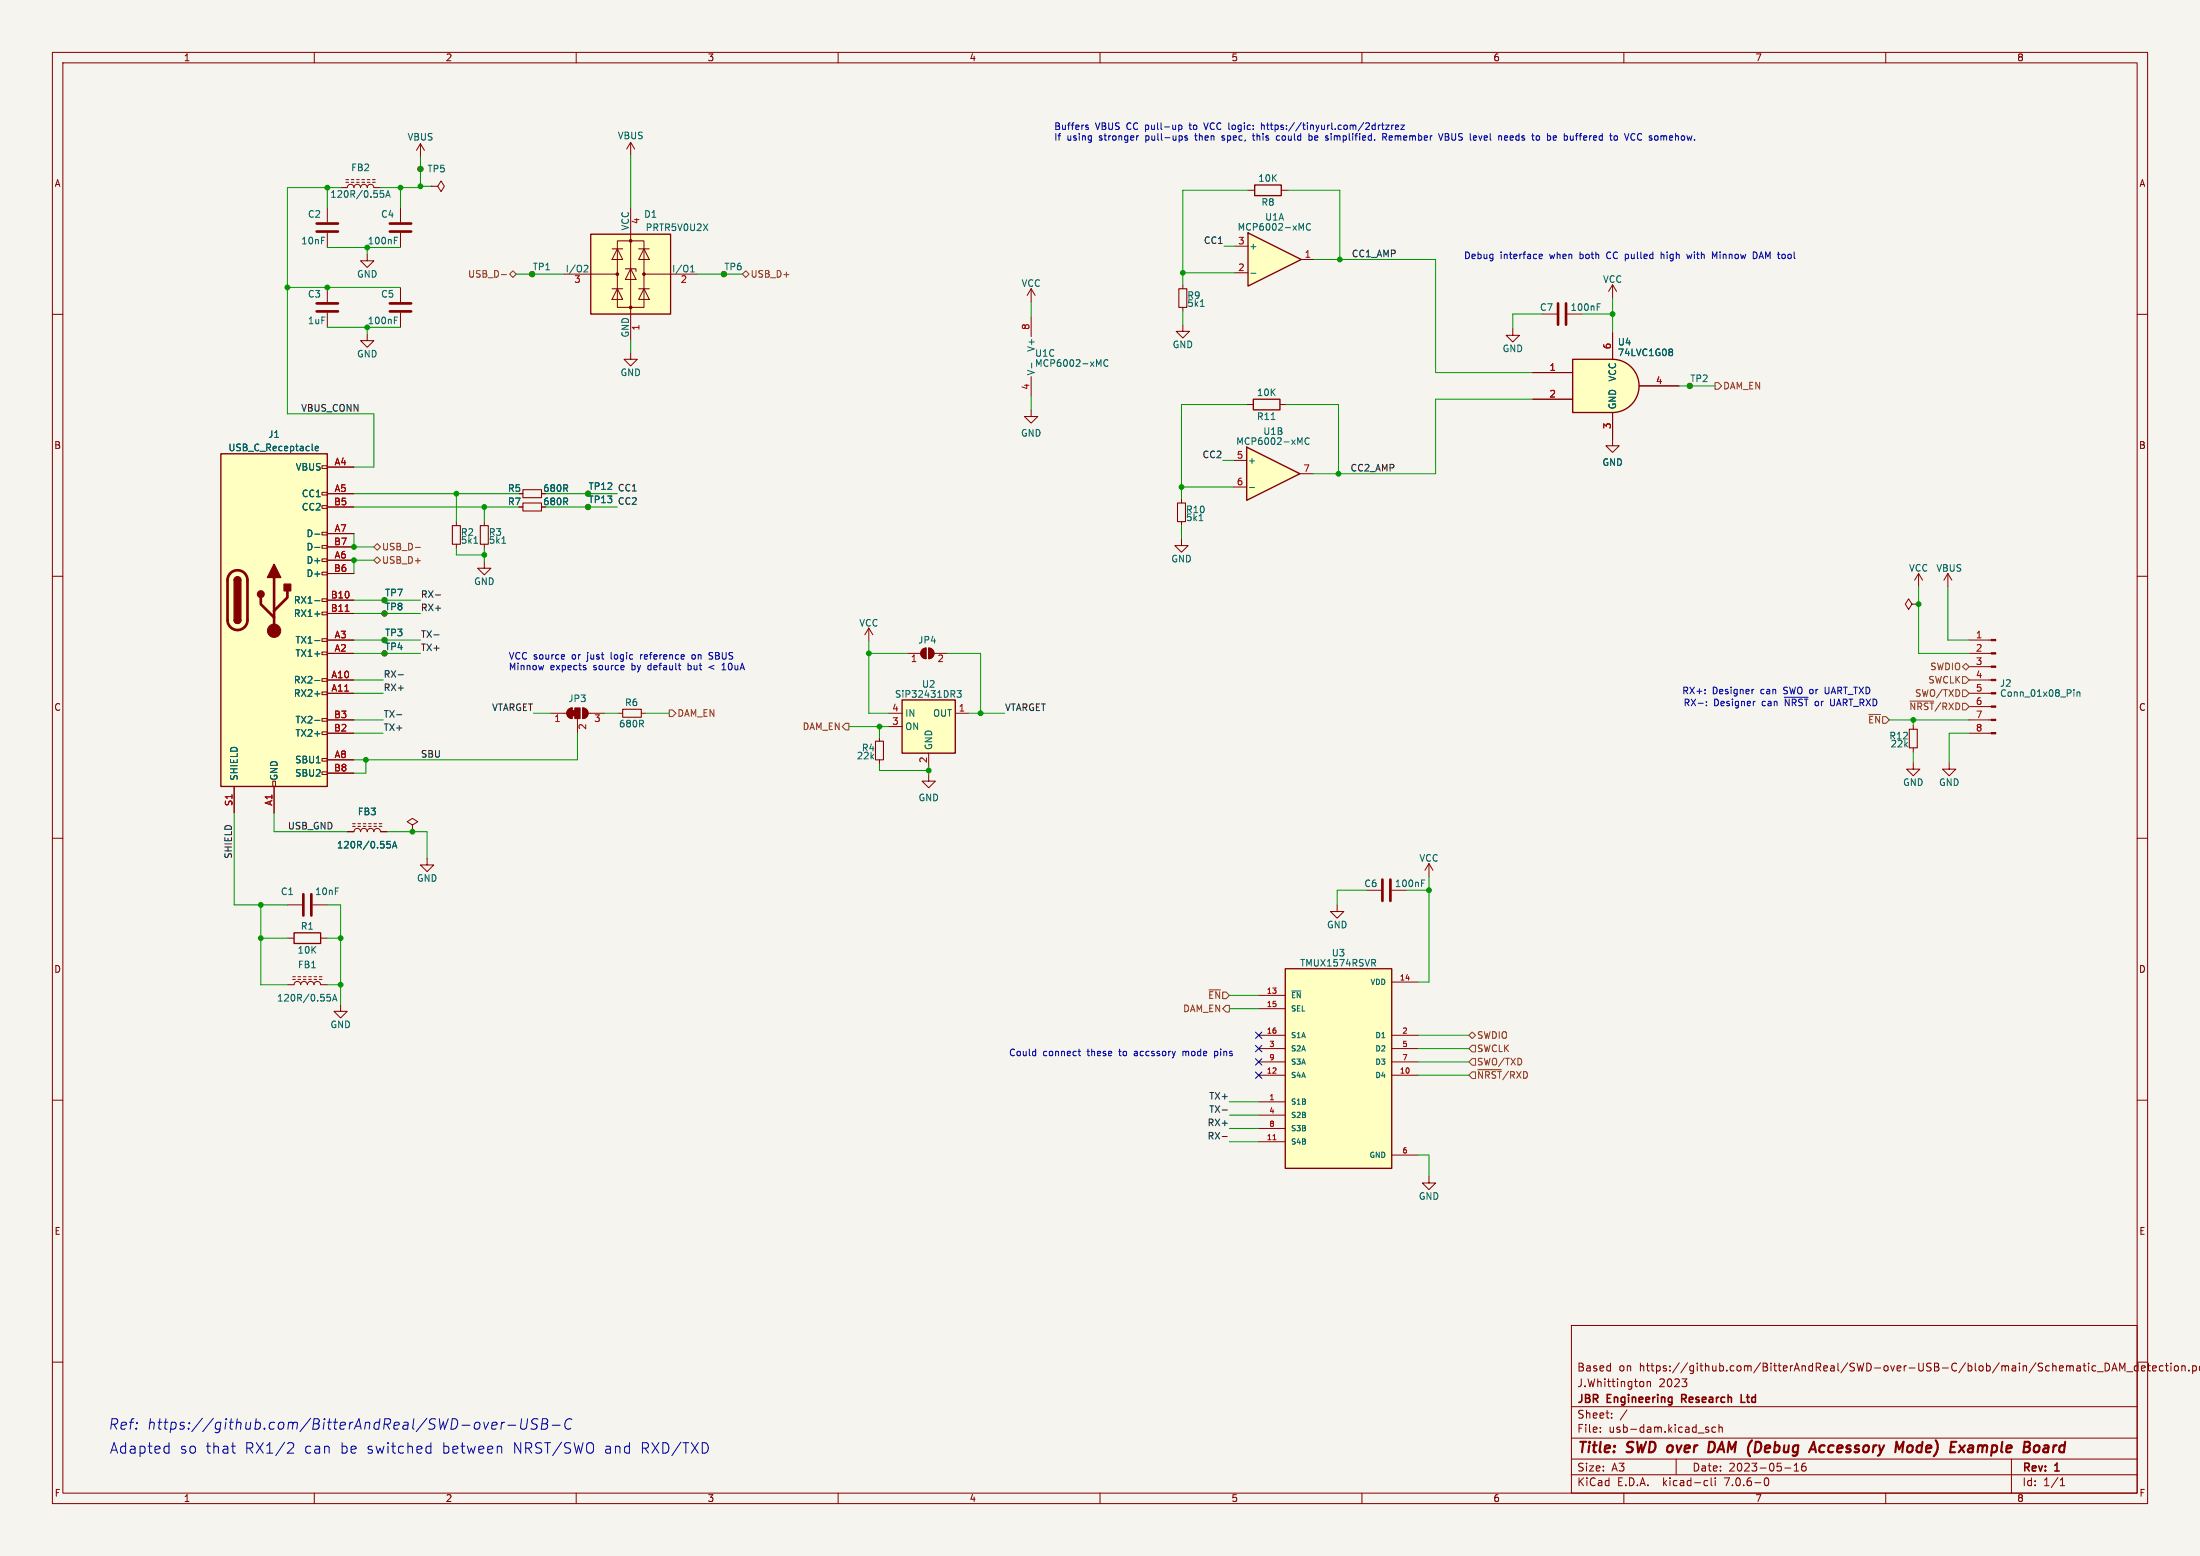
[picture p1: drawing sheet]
<svg xmlns="http://www.w3.org/2000/svg" width="420mm" height="297mm" viewBox="0 0 420 297" stroke-linecap="round" stroke-linejoin="round" font-family="sans-serif">
<path d="M0 0h420v297h-420z" fill="#f5f4ef" stroke="#f5f4ef" stroke-width=".19"/>
<g fill="none" stroke="#840000" stroke-width=".19">
<path d="M10 10h400v277h-400zM12 12h396v273h-396zM60 10v2M110 10v2M160 10v2M210 10v2M260 10v2M310 10v2M360 10v2M10 60h2M408 60h2M225.6 95.3v.7"/>
<path d="M225.6 99.6v.7M10 110h2M225.6 102.9v1.2h1.2l-1.2 1.3-1.3-1.3h1.3M408 110h2M10 160h2M408 160h2M10 210h2M408 210h2M10 260h2M300 253h108v32h-108zM408 260h2M300 278.5h108"/>
<path d="M300 274.5h108M300 268.5h108M305.5 273.2v.2M305.5 272.5v.1M307.7 270.5v.2M307.7 269.8v.1M310.6 269.1l-1.3 1.9M313.7 263.8l.1 .2-.1 .6M314.4 263.8l.3-.1 .3 .1 .1 .9M314.4 263.7v1M320 278.5v3M321.1 263.2h.9l-.5 .6"/>
<path d="M321.9 263.9v.6M325.7 272.8l.5 .2v.2l-.2 .2-.4-.1M325.7 272.5h.5M327.5 272.5l-.4-.1-.3 .3 .1 .6h.6M328.2 272.5l.2-.1 .3 .1 .1 .9M328.2 271.9v1.5M342.5 279.7l.4-.4v1.5M344.2 279.4a1.17 1.17 0 0 0-.1 1.3h.6l.1-.6-.3-.2h-.3l-.3 .2M384 278.5v6.5M399.9 260.7l.2 .1M400.1 261.6l-.2 .1M400.4 261.8h1.1"/>
<path d="M401.9 260.2a.76 .76 0 0 1 .8 .7 .76 .76 0 0 1-.8 .8zM403.2 261.7l.5-1.5 .5 1.5M403.3 261.3h.7M404.7 261.7v-1.5l.5 1.1 .5-1.1v1.5M406 261.8h1.2M408.2 260.8l-.5-.1-.3 .3 .2 .6h.6M408.2 260.2v1.5M408.8 261.2l.7-.2-.1-.2-.4-.1-.2 .2 .1 .7h.5M409.9 260.7h.6M410.2 260.2v1.3l.3 .2M410.9 261.2l.8-.2-.1-.2-.4-.1-.3 .2 .1 .7h.6M412.9 260.8l-.4-.1-.3 .3 .2 .6h.5"/>
<path d="M413.4 260.7h.5M413.6 260.2v1.3l.3 .2M414.4 260.2v.1M414.4 260.7v1M415.2 260.8l.4-.1 .3 .3v.4l-.3 .3-.4-.1-.1-.2zM416.5 260.8l.2-.1 .4 .1 .1 .9M416.5 260.7v1M417.9 261.5v.2M418.6 260.8l.4-.1 .3 .3-.1 .6h-.6M418.6 260.7v1.5M420 261.6h.1M420 260.7l-.1 .3 .1 .6"/>
<path d="M60 285v2M110 285v2M160 285v2M210 285v2M260 285v2M300 281.5h108M310 285v2M325.6 282.6l.4 .1M326 283.5l-.4 .1M326.7 282.1v1.3l.2 .2M327.4 282.1v.1M327.4 282.6v1"/>
<path d="M337 282.2l.2-.1a.8 .8 0 0 1 .5 .7 .8 .8 0 0 1-.5 .8 1 1 0 0 1-.2-1.4zM340.7 280.2h1.2M342.5 280.8h.9M360 285v2M393.3 283.6h.9M393.3 282.5l.4-.4v1.5"/>
</g>
<path d="M327.1 275.3l-.8-.1-.2 2h.5l.5-.3M348.2 275.9a.66 .66 0 0 0-.8 .4v.7l.2 .2h.4M364.1 276.3a.55 .55 0 0 1 .5-.4 .55 .55 0 0 1 .6 .4l-.1 .5a.6 .6 0 0 1-.9 .3M376.5 275.9l-.6 .1M376.5 276.4h-.5a.4 .4 0 0 0-.3 .4 .4 .4 0 0 0 .2 .4l.7-.1M390.3 276h.7v1.2M391.1 276.3l-.7 .1a.4 .4 0 0 0-.4 .4 .4 .4 0 0 0 .3 .4l.7-.1" fill="none" stroke="#840000" stroke-width=".4"/>
<path d="M321 267h.6M321.6 266.2h-.6v1.5M332.4 266.2v1.5h.7" fill="none" stroke="#840000" stroke-width=".3"/>
<path d="M224.8 96h1.5v3.6h-1.5z" fill="none" stroke="#840000" stroke-width=".2"/>
<path d="M228.9 99.4h.7" fill="none" stroke="#006464" stroke-width=".19"/>
<path d="M238.3 44.5l10.1 5-10.1 5.1z" fill="#ffffc2"/>
<path d="M238.3 44.5l10.1 5-10.1 5.1z" fill="none" stroke="#840000" stroke-width=".25"/>
<path d="M235.7 52.1h2.6M235.7 47h2.6M248.4 49.5h2.6" fill="none" stroke="#840000" stroke-width=".19"/>
<path d="M238.8 52.2h.9M248.4 43.6l.4-.9v1.2M250.2 42.8a.6 .6 0 0 0-.9 .4 .6 .6 0 0 0 .6 .7l.3-.1" fill="none" stroke="#006464" stroke-width=".19"/>
<path d="M238 85.3l10.2 5.1-10.2 5.1z" fill="#ffffc2"/>
<path d="M112.8 44.7h15.2v15.2h-15.2zM239.3 76.2h5v2h-5zM42.2 86.6h20.3v63.5h-20.3zM238 85.3l10.2 5.1-10.2 5.1zM44.7 118.4a.64 .64 0 0 0 .6 .6 .64 .64 0 0 0 .7-.6M44.7 110.7a.64 .64 0 0 1 .6-.6 .64 .64 0 0 1 .7 .6M172.2 133.6h10.2v10.2h-10.2zM56.1 178.1h5.1v2h-5.1z" fill="none" stroke="#840000" stroke-width=".25"/>
<g fill="none" stroke="#840000" stroke-width=".19">
<path d="M62.5 39.6v2.8M65 35.8h1.3a.64 .64 0 0 1 .6-.6 .64 .64 0 0 1 .7 .6 .64 .64 0 0 1 .6-.6 .64 .64 0 0 1 .6 .6 .64 .64 0 0 1 .7-.6 .64 .64 0 0 1 .6 .6 .64 .64 0 0 1 .6-.6 .64 .64 0 0 1 .7 .6h1.2M66 34.8h.5M66 34.3h.5M67.1 34.8h.5M67.1 34.3h.5M68.1 34.8h.5M68.1 34.3h.5M69.1 34.8h.5M69.1 34.3h.5M70.1 34.8h.5M70.1 34.3h.5"/>
<path d="M71.1 34.8h.5M71.1 34.3h.5M76.5 39.6v2.8M80.3 32.3h.1M80.3 27.4l-.8 1.3M80.3 27.4v2.6M80.3 27.4l.7 1.3M82.3 35.6h1.3l.6-1.1 .6 1.1-.6 1-.6-1M82.3 35.6h.1M120.4 27.2l-.8 1.2M120.4 27.2v2.5M120.4 39.6v25.4"/>
<path d="M120.4 27.2l.8 1.2M62.5 44.5v2.7M62.5 54.9v2.8M62.5 59.7v2.8M70.1 48.5v1.3h1.3l-1.3 1.3-1.3-1.3h1.3M76.5 44.5v2.7M76.5 54.9v2.8M76.5 59.7v2.8M107.7 52.3h10.2M116.8 55.1h2.1M116.8 47.5h2.1M117.9 46h5v12.7h-5z"/>
<path d="M117.9 55.1l1 2.1h-2.1zM117.9 47.5l1 2h-2.1zM119.4 51.3h2v.5M120.4 51.3l1 2h-2zM121.9 55.1h2.1M121.9 47.5h2.1M122.9 55.1l1.1 2.1h-2.1zM122.9 47.5l1.1 2h-2.1zM122.9 52.3h10.2M196.8 55.1v2.6M196.8 55.1l-.7 1.3M196.8 55.1l.8 1.3"/>
<path d="M225.8 54.4v.7M225.8 58.7v.7M70.1 63.8v1.2h1.3l-1.3 1.3-1.3-1.3h1.3M120.4 67.3v1.3h1.3l-1.3 1.3-1.3-1.3h1.3M196.8 78.2v1.3h1.3l-1.3 1.3-1.2-1.3h1.2M196.8 60.5v3.8M196.8 71.9v3.8M225.8 62v1.2h1.3l-1.3 1.3-1.3-1.3h1.3M238 77.2h1.3M244.3 77.2h1.3M61.5 96.5h1v.5h-1zM61.5 94h1v.5h-1z"/>
<path d="M61.5 88.9h1v.5h-1zM62.5 89.2h5.1M62.5 94.2h5.1M62.5 96.8h5.1M87.1 99.6v.7M92.5 99.6v.7M99.1 94.2h.7M99.1 96.8h.7M235.5 87.9h2.5M235.5 93h2.5M248.2 90.4h2.5M61.5 116.8h1v.5h-1z"/>
<path d="M61.5 114.3h1v.5h-1zM61.5 109.2h1v.5h-1zM61.5 106.7h1v.5h-1zM61.5 104.1h1v.5h-1zM61.5 101.6h1v.5h-1zM62.5 106.9h5.1M62.5 101.9h5.1M62.5 114.6h5.1M62.5 117.1h5.1M62.5 109.5h5.1M62.5 104.4h5.1M87.1 103.9v.7"/>
<path d="M92.5 107.2v1.3h1.2l-1.2 1.2-1.3-1.2h1.3M92.5 103.9v.7M165.9 119.9l-.8 1.3M165.9 119.9v2.5M165.9 119.9l.7 1.3M365 115.3l-.6-1-.7 1 .7 1 .6-1h1.3M366.3 115.3h.1M366.3 109.5l-.8 1.2M366.3 109.5v2.5M366.3 109.5l.7 1.2M371.9 109.5l-.8 1.2M371.9 109.5v2.5"/>
<path d="M371.9 109.5l.7 1.2M61.5 139.7h1v.5h-1zM61.5 137.2h1v.5h-1zM61.5 132.1h1v.5h-1zM61.5 129.5h1v.5h-1zM61.5 124.5h1v.5h-1zM61.5 121.9h1v.5h-1zM62.5 140h5.1M62.5 137.4h5.1M62.5 132.3h5.1M62.5 129.8h5.1M62.5 124.7h5.1"/>
<path d="M62.5 122.2h5.1M105.2 136.1h3M108.5 135.4l.7-.3v2.1a1.02 1.02 0 0 1-.9-.7 1.02 1.02 0 0 1 .2-1.1zM110.2 137.2v2.8M111.3 135.1a1.02 1.02 0 0 1 1 1 1.02 1.02 0 0 1-1 1.1zM112.3 136.1h3M118.1 136.1h.8M122.4 136.1h.8M169.7 136.1h2.5M169.7 138.7h2.5M173.2 124.7h2.6M176.1 124l.7-.3v2a1.02 1.02 0 0 1-1-.6 1.02 1.02 0 0 1 .3-1.1z"/>
<path d="M177.3 123.7a1.02 1.02 0 0 1 1 1 1.02 1.02 0 0 1-1 1zM178.3 124.7h2.5M182.4 136.1h2.5M365.3 138.4v.8M375.9 140h4.2M375.9 137.4h4.2M375.9 134.9h4.2M375.9 132.3h4.2M375.9 129.8h4.2M375.9 127.3h4.2M375.9 124.7h4.2M375.9 122.2h4.2"/>
<path d="M44.7 150.1v5.1M52.1 149.1h.5v1h-.5zM52.3 150.1v5.1M61.5 147.3h1v.5h-1zM61.5 144.8h1v.5h-1zM62.5 145h5.1M62.5 147.6h5.1M66.3 158.8h1.3a.64 .64 0 0 1 .6-.7 .64 .64 0 0 1 .6 .7 .64 .64 0 0 1 .7-.7 .64 .64 0 0 1 .6 .7 .64 .64 0 0 1 .6-.7 .64 .64 0 0 1 .7 .7 .64 .64 0 0 1 .6-.7 .64 .64 0 0 1 .6 .7h1.3M67.3 157.7h.5M67.3 157.2h.5M68.3 157.7h.5M68.3 157.2h.5"/>
<path d="M69.3 157.7h.5M69.3 157.2h.5M70.4 157.7h.5M70.4 157.2h.5M71.4 157.7h.5M71.4 157.2h.5M72.4 157.7h.5M72.4 157.2h.5M78.7 157.5l1.1-.7-1.1-.6-1 .6 1 .7v1.3M78.7 158.8h.1M177.3 147.8v1.3h1.3l-1.3 1.3-1.3-1.3h1.3M177.3 143.8v2.5"/>
<path d="M365.3 145.5v1.3h1.2l-1.2 1.3-1.3-1.3h1.3M365.3 142.7v.8M372.1 145.5v1.3h1.3l-1.3 1.3-1.3-1.3h1.3M54.9 179.1h1.2M61.2 179.1h1.3M81.5 163.8v1.3h1.3l-1.3 1.3-1.2-1.3h1.2M255.3 172.7v1.3h1.2l-1.2 1.3-1.3-1.3h1.3M260.9 169.9h2.8M265.7 169.9h2.8M272.8 164.8l-.8 1.3M272.8 164.8v2.6M272.8 164.8l.8 1.3"/>
<path d="M54.9 188h1.2a.64 .64 0 0 1 .7-.7 .64 .64 0 0 1 .6 .7 .64 .64 0 0 1 .6-.7 .64 .64 0 0 1 .7 .7 .64 .64 0 0 1 .6-.7 .64 .64 0 0 1 .6 .7 .64 .64 0 0 1 .7-.7 .64 .64 0 0 1 .6 .7h1.3M55.9 186.9h.5M55.9 186.4h.5M56.9 186.9h.5M56.9 186.4h.5M57.9 186.9h.5M57.9 186.4h.5M58.9 186.9h.5M58.9 186.4h.5M59.9 186.9h.6M59.9 186.4h.6M61 186.9h.5"/>
<path d="M61 186.4h.5"/>
<circle cx="80.3" cy="32.3" r=".51"/>
<circle cx="101.6" cy="52.3" r=".51"/>
<circle cx="138.2" cy="52.3" r=".51"/>
<circle cx="112.3" cy="96.8" r=".51"/>
<circle cx="112.3" cy="94.2" r=".51"/>
<circle cx="73.4" cy="117.1" r=".51"/>
<circle cx="73.4" cy="124.7" r=".51"/>
<circle cx="73.4" cy="122.2" r=".51"/>
</g>
<g fill="none" stroke="#006464" stroke-width=".19">
<path d="M72.6 36.4h.6M72.7 36.9h.3l.3 .2-.1 .4-.5 .2M73.6 37.7l.5-1.3 .4 1.3M73.8 37.3h.6M75.3 45.9h.4M75.3 45.3h.6M111.7 50.6l.4 .1 .1 .3-.8 .9h.8M131.8 51.9h.8M131.8 51l.4-.4v1.3M229.2 58.5h.7M75.3 61.1h.4M75.3 60.5h.6"/>
<path d="M196.9 69.3v1M209.8 69.6l.4-.9v1.2M211.5 68.8a.6 .6 0 0 0-.8 .4 .6 .6 0 0 0 .6 .7l.2-.1M60.2 85.6l.6-.1-.1-.3h-.3l-.2 .2v.6h.5M238.5 93.1h1M242.7 80.1h.7M248.2 84.5l.4-.9v1.2M249.9 83.7a.6 .6 0 0 0-.8 .4 .6 .6 0 0 0 .6 .7l.2-.1M60.1 101.9h1M60.1 114.6h1M60.1 117.2h1M60.1 104.5h1"/>
<path d="M90.5 103.7h.7M95.8 103.7h.7M60.1 129.9h1M60.1 132.4h1M60.1 122.3h1M60.1 137.5h1M182.7 131.8h.8l-.4 .5 .3 .1v.6l-.2 .1-.5-.1M395.9 131.7v.1M395.9 132.1v.8M396.5 132.1v.8M396.5 132.2l.2-.1h.3l.1 .8M73.9 160.6h.6"/>
<path d="M74 161.1h.3l.2 .2-.1 .5-.4 .1M74.9 161.9l.4-1.3 .5 1.3M75 161.5h.6M271.4 168.6h.4M271.4 168h.6M62.5 189.8h.6M62.6 190.3h.3l.2 .2-.1 .5-.4 .1M63.5 191.1l.4-1.3 .4 1.3M63.6 190.7h.6"/>
</g>
<g fill="none" stroke="#840000" stroke-width=".51">
<path d="M60.5 44.2h4M60.5 42.7h4M60.5 59.4h4M60.5 57.9h4M74.4 44.2h4.1M74.4 42.7h4.1M74.4 59.4h4.1M74.4 57.9h4.1M44 109.4a1.9 1.9 0 0 1 2.1-.4 1.9 1.9 0 0 1 1.1 1.7v7.7a1.91 1.91 0 0 1-1.9 1.9 1.91 1.91 0 0 1-1.9-1.9v-7.8l.2-.7zM49.8 114v1.3l2.5 2.6M52.3 110.2v10.2M54.9 112.8v1.2l-2.6 2.6"/>
<path d="M263.9 167.9v4.1M265.4 167.9v4.1"/>
</g>
<path d="M225 55.1h1.6v3.6h-1.6zM99.8 96h3.6v1.5h-3.6zM99.8 93.5h3.6v1.5h-3.6zM86.4 100.3h1.5v3.6h-1.5zM91.7 100.3h1.5v3.6h-1.5zM118.9 135.4h3.5v1.5h-3.5zM364.5 139.2h1.5v3.5h-1.5z" fill="none" stroke="#840000" stroke-width=".2"/>
<g fill="#840000" stroke="#840000" stroke-width=".19">
<path d="M380.1 139.8h.9v.3h-.9z"/>
<path d="M380.1 137.3h.9v.2h-.9z"/>
<path d="M380.1 134.7h.9v.3h-.9z"/>
<path d="M380.1 132.2h.9v.3h-.9z"/>
<path d="M380.1 129.7h.9v.2h-.9z"/>
<path d="M380.1 127.1h.9v.3h-.9z"/>
<path d="M380.1 124.6h.9v.2h-.9z"/>
<path d="M380.1 122h.9v.3h-.9z"/>
<path d="M109.2 135.6h.5v1.1h-.5z"/>
<path d="M108.5 135.4l.7-.3v2.1a1.02 1.02 0 0 1-.9-.7 1.02 1.02 0 0 1 .2-1.1z"/>
<path d="M109.7 135.1h1v2.1h-1z"/>
<path d="M111.3 135.1a1.02 1.02 0 0 1 1 1 1.02 1.02 0 0 1-1 1.1z"/>
<path d="M176.1 124l.7-.3v2a1.02 1.02 0 0 1-1-.6 1.02 1.02 0 0 1 .3-1.1z"/>
<path d="M177.3 123.7a1.02 1.02 0 0 1 1 1 1.02 1.02 0 0 1-1 1z"/>
<circle cx="52.3" cy="120.4" r="1.27"/>
<circle cx="122.9" cy="52.3" r=".25"/>
<circle cx="120.4" cy="58.7" r=".25"/>
<circle cx="120.4" cy="46" r=".25"/>
<circle cx="117.9" cy="52.3" r=".25"/>
</g>
<g fill="#ffffc2" stroke="#ffffc2" stroke-width=".19">
<path d="M42.2 86.6h20.3v63.5h-20.3z"/>
<path d="M112.8 44.7h15.2v15.2h-15.2z"/>
<path d="M172.2 133.6h10.2v10.2h-10.2z"/>
<path d="M307.8 68.6a5.1 5.1 0 0 1 5.1 5.1 5.1 5.1 0 0 1-5.1 5z"/>
</g>
<g fill="#840000" stroke="#840000" stroke-width=".25">
<path d="M44.7 118.4h1.3a.64 .64 0 0 1-.7 .6 .64 .64 0 0 1-.6-.6z"/>
<path d="M44.7 110.7h1.3v7.7h-1.3z"/>
<path d="M44.9 110.3a.64 .64 0 0 1 .7-.1 .64 .64 0 0 1 .4 .5h-1.3z"/>
<path d="M52.3 107.7l1.3 2.5h-2.5z"/>
<path d="M54.2 111.5h1.3v1.3h-1.3z"/>
<circle cx="49.8" cy="113.4" r=".63"/>
</g>
<path d="M65.9 116.7h.7" fill="none" stroke="#a90000" stroke-width=".19"/>
<path d="M300.2 68.6h7.6v10.1h-7.6z" fill="#ffffc2"/>
<path d="M239.5 35.3h5.1v2h-5.1zM300.2 68.6h7.6a5.1 5.1 0 0 1 5.1 5.1 5.1 5.1 0 0 1-5.1 5h-7.6zM245.4 184.9h20.3v38.1h-20.3z" fill="none" stroke="#840000" stroke-width=".25"/>
<g fill="none" stroke="#840000" stroke-width=".19">
<path d="M238.3 36.3h1.2M244.6 36.3h1.3M294.4 59.9h2.8M299.2 59.9h2.8M307.8 54.4v2.5M307.8 54.4l-.7 1.2M307.8 54.4l.8 1.2M288.8 62.7v1.3h1.3l-1.3 1.3-1.3-1.3h1.3M292.6 71.1h7.6M292.6 76.2h7.6M307.8 78.7v6.4h1.3l-1.3 1.3-1.2-1.3h1.2M307.8 63.5v5.1"/>
<path d="M312.9 73.7h7.6M62.5 89.2h5.1M62.5 94.2h5.1M62.5 96.8h5.1M99.1 94.2h.7M99.1 96.8h.7M62.5 106.9h5.1M62.5 101.9h5.1M62.5 114.6h5.1M62.5 117.1h5.1M62.5 109.5h5.1M62.5 104.4h5.1"/>
<path d="M62.5 129.8h5.1M62.5 132.3h5.1M62.5 124.7h5.1M62.5 122.2h5.1M62.5 140h5.1M62.5 137.4h5.1M44.7 150.1v5.1M52.3 150.1v5.1M62.5 145h5.1M62.5 147.6h5.1M66.3 158.8h1.3M72.6 158.8h1.3"/>
<path d="M167.9 140.7v.8M167.9 145v.8M54.9 172.7h2.8M59.7 172.7h2.8M65 191.8v1.2h1.3l-1.3 1.3-1.2-1.3h1.2M240.3 190h5.1M240.3 192.5h5.1M240.3 197.6h5.1M265.7 187.5h5.1M265.7 197.6h5.1M240.3 210.3h5.1M240.3 205.2h5.1"/>
<path d="M240.3 217.9h5.1M240.3 200.2h5.1M240.3 212.9h5.1M240.3 202.7h5.1M240.3 215.4h5.1M265.7 205.2h5.1M265.7 200.2h5.1M265.7 202.7h5.1M265.7 220.5h5.1M272.8 224.5v1.3h1.3l-1.3 1.3-1.3-1.3h1.3"/>
<circle cx="322.6" cy="73.7" r=".51"/>
<circle cx="73.4" cy="114.6" r=".51"/>
</g>
<g fill="none" stroke="#006464" stroke-width=".19">
<path d="M304.9 58.6h.4M304.9 58h.6M318.8 66.6h.3l.2 .3-.2 .3M318.8 67.2h.3M319.1 67.2l.2 .2v.2l-.2 .3h-.3M60.2 85.6l.6-.1-.1-.3h-.3l-.2 .2v.6h.5M60.1 101.9h1M60.1 114.6h1M60.1 117.2h1M60.1 104.5h1M60.1 129.9h1M60.1 132.4h1"/>
<path d="M60.1 122.3h1M60.1 137.5h1M73.9 160.6h.6M74 161.1h.3l.2 .2-.1 .5-.4 .1M74.9 161.9l.4-1.3 .5 1.3M75 161.5h.6M246.6 189.2h1.8M262.2 183.8l.4 .6M262.5 183.2l.1 .2-.1 .3"/>
</g>
<path d="M297.4 57.9v4.1M299 57.9v4.1M57.9 170.7v4.1M59.4 170.7v4.1" fill="none" stroke="#840000" stroke-width=".51"/>
<path d="M245.4 184.9h20.3v38.1h-20.3z" fill="#ffffc2" stroke="#ffffc2" stroke-width=".19"/>
<path d="M65.9 116.7h.7M243 217.5h.6" fill="none" stroke="#a90000" stroke-width=".19"/>
<path d="M167.1 141.5h1.6v3.5h-1.6z" fill="none" stroke="#840000" stroke-width=".2"/>
<g fill="none" stroke="#725600" stroke-width=".19">
<path d="M95.7 52.4h1M97.9 51.7l.7 .6-.7 .7-.6-.7zM141.7 52.3l.7-.6 .6 .6-.6 .7zM327.4 73h.6l.7 .7-.7 .6h-.6zM71.4 106.9l.6-.6 .6 .6-.6 .7zM71.4 104.4l.6-.6 .6 .6-.6 .6zM79.3 104.5h1M127.8 135.5h.6l.6 .6-.6 .7h-.6zM161.4 138h.7v1.3h-.7l-.6-.6zM356.8 136.4h2.2M364.6 133.8h4.6M374.6 129.2h.7l.6 .6-.6 .6h-.7z"/>
<path d="M374.6 131.7h.7l.6 .6-.6 .7h-.7zM374.6 127.3l.7-.7 .6 .7-.6 .6zM230.8 188.9h2.2M234.1 191.9h.6v1.3h-.6l-.7-.7zM280.4 197.6l.7-.6 .6 .6-.6 .6zM281.1 199.5h.6v1.3h-.6l-.7-.6zM281.1 204.6h.6v1.3h-.6l-.7-.7zM281.1 202.1h.6v1.2h-.6l-.7-.6zM282.1 204.2h4.5"/>
</g>
<path d="M83.1 113.6h1M75.7 136.4h1M76 128.8h1M82.8 121.2h1M233.3 216.9h1M233.3 211.9h1" fill="none" stroke="#0f0f0f" stroke-width=".19"/>
<g fill="none" stroke="#0000c2" stroke-width=".19">
<path d="M207.3 24.2l.4 .2 .1 .1-.2 .2h-.3M207.3 23.9h.4M217.4 25.9l-.4 .3M225 23.9h.4l.2 .2-.1 .6h-.5M225 23.9v1.2M226.7 26l-.3-.1-.2 .2v.2l.5 .1v.3h-.5M229.8 23.4l.4 1.3M233.3 26.7l.1 .1M233.4 25.9l-.1 .2 .1 .2M239.1 25.9h.4M239.2 25.5v1.1l.3 .2M240.8 24l.4-.1 .2 .2"/>
<path d="M240.8 23.4v1.3M244.3 26l-.4-.1-.2 .3 .1 .5h.5M249.9 26l.4-.1 .2 .3-.1 .5h-.5M249.9 25.5v1.3M263.5 23.9l-.4 .2M263.7 23.9h.5M263.9 23.4v1.1l.3 .2M264 26.2l.6-.1 .1-.2-.1-.3-.6-.1v1.3M264.3 26.2l.4 .6M264.5 23.9h.7l-.7 .8h.7M265.7 23.9v.8M266 23.9l-.3 .2"/>
<path d="M266.4 24.3l.6-.1-.1-.3h-.3l-.2 .2 .1 .6h.4M267.4 23.9h.7l-.7 .8h.7M274.6 25.5l.4 1.3 .5-1.3M275.9 26.1h.4M276.3 25.5h-.4v1.3h.5M287.2 26.3l.6-.1-.1-.2-.3-.1-.2 .2 .1 .6h.4M293.7 25.9l.2 .3v.3l-.2 .3M297.1 26v.2l-.6 .1M300.8 25.9h.4M301 25.6l-.1 1.2M308.4 25.9l.3 .1 .1 .2-.1 .4-.3 .2M313 25.5a.68 .68 0 0 0-.4 .6 .68 .68 0 0 0 .4 .7"/>
<path d="M293.8 48.9l.6-.1v-.2l-.4-.1-.2 .2 .1 .6h.5M317.1 48.1v1.3M317.5 48.5l-.4 .1M322 48.5l.3 .9 .2-.6 .2 .6M327.8 48.1l-.5 .9-.4-.9v1.3M334.7 48.1a.64 .64 0 0 1 .7 .6 .64 .64 0 0 1-.7 .7M103.8 127l-.3 .9M107.6 125l.2 .3-.6 .1M107.7 125.8h-.1M111.5 127.4l.3 .1 .1 .2-.4 .2M111.5 127l.3 .1M122.3 125v.8"/>
<path d="M122.5 125l-.2 .2M131.4 126.6v1.3M131.4 127.8l.1 .1M131.5 127l-.1 .1M132.5 125h-.3l-.1 .2v.5l.4 .1M135.3 125.8h.7M135.4 125l.6 .3M136.1 124.6l-.5-.1-.2 .2M136.3 127l-1 .4 1 .3M137.8 127.9h.8M137.8 126.9l.4-.3v1.3M325.5 132.3v.1"/>
<path d="M325.5 131.6v.2M325.8 134.6v.1M325.8 133.9v.1M334.8 131.6l-.3 .1M335.1 133.9l-.3 .1M340.6 133.1h4.6M348.4 131.2v1l.3 .2M349.5 133.4v1.1l.2 .2M197.6 200.7h.1M197.7 200.2v1.3M197.7 201.5h-.1M205.8 200.7h.5"/>
<path d="M206 200.2v1.1l.3 .2M225.8 200.7v.8M226 200.7l-.2 .1M231.9 201.5h.3M231.9 200.7v1.2M232.2 200.7h-.3M31.7 276l.6 .1M32.3 275.4v2M32.3 277.3l-.6 .1M44.2 276h.7M44.7 277.4h.2M55.2 275.4l.7 .1a.54 .54 0 0 1 .1 .7l-1.2 1.2h1.3"/>
<path d="M81.7 276l.6 .1M82.3 277.3l-.6 .1M82.3 275.4v2M92.4 271.5l.3 1.3 .6-1.3M93.9 272.1l1-.2-.1-.3h-.7l-.3 .9 .3 .3 .6-.1M95.8 271.5l-.2 1.3M96.4 271.5l-.4 .1-.3 .2M96.9 272h1.6M99.6 270.8l-.2 1.6 .1 .3a.66 .66 0 0 0 1-.3l.2-1.6M102.7 270.9a.85 .85 0 0 0-1 .1 .45 .45 0 0 0 .1 .8l.6 .1a.51 .51 0 0 1 .1 .6 .51 .51 0 0 1-.4 .3l-.8-.1M103.5 271.8h.6M103.6 270.8l.8 .1a.51 .51 0 0 1 .1 .5 .51 .51 0 0 1-.4 .4h.3a.58 .58 0 0 1-.3 1h-.8z"/>
<path d="M105.4 272h1.5M109.2 271a.88 .88 0 0 0-1 0 .88 .88 0 0 0-.4 .9 .69 .69 0 0 0 .3 .8 .69 .69 0 0 0 .9-.1"/>
</g>
<g fill="none" stroke="#009600" stroke-width=".19">
<path d="M62.5 35.8v3.8M65 35.8h-10.1v43.2h16.5v10.2h-3.8M76.5 35.8v3.8M80.3 30v5.8h-7.7M80.3 35.6h2M120.4 29.7v9.9M238.3 36.3h-12.5v18.1M245.9 36.3h9.9v13.2M54.9 54.9h21.6M62.5 47.2h14M70.1 47.2v1.3M98.6 52.3h9.1"/>
<path d="M133.1 52.3h8.6M196.8 57.7v2.8M225.8 52.1h9.9M225.8 59.4v2.6M233.7 47h2M251 49.5h23.1v21.6h18.5M294.4 59.9h-5.6v2.8M302 59.9h5.8M307.8 56.9v6.6M62.5 62.5h14M70.1 62.5v1.3M120.4 65v2.3"/>
<path d="M196.8 75.7v2.5M238 77.2h-12.4v18.1M245.6 77.2h9.9v13.2M292.6 76.2h-18.5v14.2h-23.4M320.5 73.7h6.9M67.6 96.8h31.5M67.6 94.2h31.5M87.1 94.2v5.4M92.5 96.8v2.8M104.1 96.8h13.8M104.1 94.2h13.8M225.6 93h9.9"/>
<path d="M233.4 87.9h2.1M67.6 117.1h12.7M67.6 114.6h12.7M67.6 101.9v2.5h3.8M71.4 106.9h-3.8v2.6M87.1 104.6v1.3h5.4M92.5 104.6v2.6M225.6 100.3v2.6M366.3 112v12.7h9.6M371.9 112v10.2h4M67.6 122.2h12.7M67.6 124.7h12.7"/>
<path d="M67.6 140h5.6M67.6 132.3h5.6M67.6 137.4h5.6M67.6 129.8h5.6M101.9 136.1h3.3M110.2 140v5h-42.6M115.3 136.1h2.8M123.2 136.1h4.6M162.1 138.7h7.6M165.9 122.4v13.7h3.8M165.9 124.7h7.3M167.9 138.7v2"/>
<path d="M180.8 124.7h6.4v11.4M184.9 136.1h6.9M360.7 137.4h15.2M365.3 137.4v1M375.9 140h-3.8v5.5M44.7 155.2v17.5h10.2M52.3 155.2v3.6h14M69.8 145v2.6h-2.2M73.9 158.8h7.6v5M167.9 145.8v1.3h9.4M177.3 146.3v1.5M365.3 143.5v2"/>
<path d="M49.8 172.7v15.3h5.1M49.8 179.1h5.1M62.5 172.7h2.5v19.1M62.5 179.1h2.5M260.9 169.9h-5.6v2.8M268.5 169.9h4.3M272.8 167.4v20.1h-2M62.5 188h2.5M234.7 192.5h5.6M234.7 190h5.6M270.8 197.6h9.6M234.7 212.9h5.6"/>
<path d="M234.7 210.3h5.6M234.7 215.4h5.6M234.7 217.9h5.6M270.8 202.7h9.6M270.8 205.2h9.6M270.8 200.2h9.6M270.8 220.5h2v4"/>
</g>
<path d="M239.7 199.5l1.2 1.3M239.7 197l1.2 1.2M240.9 199.5l-1.2 1.3M240.9 197l-1.2 1.2M239.7 204.6l1.2 1.2M239.7 202.1l1.2 1.2M240.9 204.6l-1.2 1.2M240.9 202.1l-1.2 1.2" fill="none" stroke="#000084" stroke-width=".19"/>
<g fill="#009600" stroke="#009600" stroke-width=".19">
<circle cx="62.5" cy="35.8" r=".46"/>
<circle cx="62.5" cy="54.9" r=".46"/>
<circle cx="54.9" cy="54.9" r=".46"/>
<circle cx="76.5" cy="35.8" r=".46"/>
<circle cx="70.1" cy="47.2" r=".46"/>
<circle cx="101.6" cy="52.3" r=".46"/>
<circle cx="80.3" cy="32.3" r=".46"/>
<circle cx="80.3" cy="35.6" r=".46"/>
<circle cx="78.7" cy="158.8" r=".46"/>
<circle cx="49.8" cy="179.1" r=".46"/>
<circle cx="65" cy="188" r=".46"/>
<circle cx="65" cy="179.1" r=".46"/>
<circle cx="49.8" cy="172.7" r=".46"/>
<circle cx="167.9" cy="138.7" r=".46"/>
<circle cx="187.2" cy="136.1" r=".46"/>
<circle cx="177.3" cy="147.1" r=".46"/>
<circle cx="165.9" cy="124.7" r=".46"/>
<circle cx="138.2" cy="52.3" r=".46"/>
<circle cx="67.6" cy="106.9" r=".46"/>
<circle cx="73.4" cy="122.2" r=".46"/>
<circle cx="73.4" cy="124.7" r=".46"/>
<circle cx="69.8" cy="145" r=".46"/>
<circle cx="73.4" cy="114.6" r=".46"/>
<circle cx="67.6" cy="104.4" r=".46"/>
<circle cx="73.4" cy="117.1" r=".46"/>
<circle cx="92.5" cy="105.9" r=".46"/>
<circle cx="70.1" cy="62.5" r=".46"/>
<circle cx="87.1" cy="94.2" r=".46"/>
<circle cx="92.5" cy="96.8" r=".46"/>
<circle cx="112.3" cy="96.8" r=".46"/>
<circle cx="112.3" cy="94.2" r=".46"/>
<circle cx="255.5" cy="90.4" r=".46"/>
<circle cx="225.6" cy="93" r=".46"/>
<circle cx="307.8" cy="59.9" r=".46"/>
<circle cx="365.3" cy="137.4" r=".46"/>
<circle cx="366.3" cy="115.3" r=".46"/>
<circle cx="322.6" cy="73.7" r=".46"/>
<circle cx="272.8" cy="169.9" r=".46"/>
<circle cx="225.8" cy="52.1" r=".46"/>
<circle cx="255.8" cy="49.5" r=".46"/>
</g>
<g font-size="2.8" fill="#0000c2">
<text x="20.6" y="273.1">Ref:</text>
<text x="28" y="273.1">https://github.com/BitterAndReal/SWD-over-USB-C</text>
<text x="20.8" y="277.6">Adapted</text>
<text x="34.2" y="277.6">so</text>
<text x="39.2" y="277.6">that</text>
<text x="46.7" y="277.6">RX1/2</text>
<text x="58.1" y="277.6">can</text>
<text x="65" y="277.6">be</text>
<text x="70.1" y="277.6">switched</text>
<text x="84.6" y="277.6">between</text>
<text x="98.1" y="277.6">NRST/SWO</text>
<text x="115.6" y="277.6">and</text>
<text x="122.6" y="277.6">RXD/TXD</text>
</g>
<g font-size="2.8" fill="#840000">
<text x="301" y="277.9">Title:</text>
<text x="310.6" y="277.9">SWD over</text>
<text x="327.8" y="277.9">DAM (Debug</text>
<text x="348.9" y="277.9">Accessory</text>
<text x="365.9" y="277.9">Mode)</text>
<text x="377.2" y="277.9">Example</text>
<text x="392" y="277.9">Board</text>
</g>
<g font-size="2.1" fill="#840000">
<text x="301" y="262">Based</text>
<text x="309" y="262">on</text>
<text x="313" y="262">https://github.com/BitterAndReal/SWD-over-USB-C/blob/main/Schematic_DAM_detection.pdf</text>
<text x="301" y="268.2">JBR</text>
<text x="301" y="265">J.Whittington</text>
<text x="306.9" y="268.2">Engineering</text>
<text x="316.6" y="265">2023</text>
<text x="321.7" y="268.2">Research</text>
<text x="333.6" y="268.2">Ltd</text>
<text x="301" y="273.7">File:</text>
<text x="301" y="271">Sheet:</text>
<text x="307.1" y="273.7">usb-dam.kicad_sch</text>
<text x="301" y="281.1">Size:</text>
<text x="307.6" y="281.1">A3</text>
<text x="323" y="281.1">Date:</text>
<text x="330" y="281.1">2023-05-16</text>
<text x="386" y="281.3">Rev:</text>
<text x="392.4" y="281.3">1</text>
<text x="301" y="283.9">KiCad</text>
<text x="308.7" y="283.9">E.D.A.</text>
<text x="317.6" y="283.9">kicad-cli</text>
<text x="329.5" y="283.9">7.0.6-0</text>
<text x="386" y="283.9">Id:</text>
<text x="390.1" y="283.9">1/1</text>
</g>
<g font-size="1.8" fill="#840000">
<text x="35" y="11.9">1</text>
<text x="85" y="11.9">2</text>
<text x="135" y="11.9">3</text>
<text x="185" y="11.9">4</text>
<text x="235" y="11.9">5</text>
<text x="285" y="11.9">6</text>
<text x="335" y="11.9">7</text>
<text x="385" y="11.9">8</text>
<text x="10.3" y="35.9">A</text>
<text x="408.3" y="35.9">A</text>
<text x="10.3" y="85.9">B</text>
<text x="408.2" y="85.9">B</text>
<text x="103.6" y="94.1">680R</text>
<text x="112.3" y="93.7">TP12</text>
<text x="103.6" y="96.6">680R</text>
<text x="112.3" y="96.2">TP13</text>
<text x="73.4" y="116.7">TP8</text>
<text x="73.4" y="114">TP7</text>
<text x="73.4" y="124.3">TP4</text>
<text x="73.4" y="121.6">TP3</text>
<text x="10.3" y="135.9">C</text>
<text x="408.2" y="135.9">C</text>
<text x="10.3" y="185.9">D</text>
<text x="408.2" y="185.9">D</text>
<text x="10.3" y="235.9">E</text>
<text x="408.3" y="235.9">E</text>
<text x="10.3" y="285.9">F</text>
<text x="35" y="286.9">1</text>
<text x="85" y="286.9">2</text>
<text x="135" y="286.9">3</text>
<text x="185" y="286.9">4</text>
<text x="235" y="286.9">5</text>
<text x="285" y="286.9">6</text>
<text x="335" y="286.9">7</text>
<text x="385" y="286.9">8</text>
<text x="408.3" y="285.9">F</text>
</g>
<g font-size="1.8" fill="#006464">
<text x="77.7" y="27">VBUS</text>
<text x="117.8" y="26.8">VBUS</text>
<text x="66.9" y="32.9">FB2</text>
<text x="81.5" y="33.1">TP5</text>
<text x="240.1" y="34.9">10K</text>
<text x="58.7" y="41.8">C2</text>
<text x="63" y="37.9">120R/0.55A</text>
<text x="72.7" y="41.8">C4</text>
<text x="122.9" y="41.8">D1</text>
<text x="240.7" y="39.5">R8</text>
<text x="57.4" y="46.8">10nF</text>
<text x="70.1" y="46.8">100nF</text>
<text x="120.1" y="44.1" transform="rotate(-90 120.1 44.1)">VCC</text>
<text x="123.2" y="44.3">PRTR5V0U2X</text>
<text x="236.2" y="44.2">MCP6002-xMC</text>
<text x="238.4" y="47.9">+</text>
<text x="241.4" y="42.3">U1A</text>
<text x="68.1" y="53.2">GND</text>
<text x="101.6" y="51.8">TP1</text>
<text x="107.9" y="52.1">I/O2</text>
<text x="128.2" y="52.1">I/O1</text>
<text x="138.2" y="51.8">TP6</text>
<text x="58.7" y="57">C3</text>
<text x="72.7" y="57">C5</text>
<text x="194.9" y="54.9">VCC</text>
<text x="226.6" y="57.3">R9</text>
<text x="226.6" y="58.8">5k1</text>
<text x="293.9" y="59.5">C7</text>
<text x="299.7" y="59.5">100nF</text>
<text x="305.9" y="54.2">VCC</text>
<text x="58.7" y="62.1">1uF</text>
<text x="70.1" y="62.1">100nF</text>
<text x="120.1" y="64.5" transform="rotate(-90 120.1 64.5)">GND</text>
<text x="68.1" y="68.4">GND</text>
<text x="118.4" y="72">GND</text>
<text x="197.5" y="70.2">MCP6002-xMC</text>
<text x="197.5" y="68.3">U1C</text>
<text x="197.7" y="71.8" transform="rotate(-90 197.7 71.8)">V-</text>
<text x="197.7" y="67.3" transform="rotate(-90 197.7 67.3)">V+</text>
<text x="223.8" y="66.6">GND</text>
<text x="286.8" y="67.4">GND</text>
<text x="308.7" y="68.2">74LVC1G08</text>
<text x="308.8" y="66.1">U4</text>
<text x="239.9" y="75.8">10K</text>
<text x="308.7" y="72.9" transform="rotate(-90 308.7 72.9)">VCC</text>
<text x="322.6" y="73.1">TP2</text>
<text x="51.1" y="83.8">J1</text>
<text x="194.8" y="83.5">GND</text>
<text x="239.9" y="80.4">R11</text>
<text x="241.1" y="83.2">U1B</text>
<text x="308.7" y="78.2" transform="rotate(-90 308.7 78.2)">GND</text>
<text x="43.5" y="86.3">USB_C_Receptacle</text>
<text x="235.9" y="85.1">MCP6002-xMC</text>
<text x="238.1" y="88.7">+</text>
<text x="305.8" y="89.1">GND</text>
<text x="56.4" y="90">VBUS</text>
<text x="57.5" y="95.1">CC1</text>
<text x="96.9" y="94.1">R5</text>
<text x="57.5" y="97.6">CC2</text>
<text x="96.9" y="96.6">R7</text>
<text x="226.3" y="99.7">5k1</text>
<text x="226.3" y="98.1">R10</text>
<text x="58.4" y="107.8">D+</text>
<text x="58.4" y="102.7">D-</text>
<text x="58.4" y="105.3">D-</text>
<text x="87.9" y="102.5">R2</text>
<text x="87.9" y="104">5k1</text>
<text x="93.2" y="102.5">R3</text>
<text x="93.2" y="104">5k1</text>
<text x="223.5" y="107.5">GND</text>
<text x="58.4" y="110.3">D+</text>
<text x="90.4" y="111.9">GND</text>
<text x="364.4" y="109.3">VCC</text>
<text x="369.6" y="109.3">VBUS</text>
<text x="56" y="115.4">RX1-</text>
<text x="56" y="118">RX1+</text>
<text x="163.9" y="119.8">VCC</text>
<text x="56.3" y="125.6">TX1+</text>
<text x="56.3" y="123">TX1-</text>
<text x="175.2" y="123">JP4</text>
<text x="56" y="130.7">RX2-</text>
<text x="175.9" y="131.5">U2</text>
<text x="381.7" y="131.3">J2</text>
<text x="56" y="133.2">RX2+</text>
<text x="108.4" y="134.2">JP3</text>
<text x="119.2" y="135">R6</text>
<text x="170.7" y="133.4">SiP32431DR3</text>
<text x="172.7" y="137">IN</text>
<text x="178" y="137">OUT</text>
<text x="381.7" y="133.2">Conn_01x08_Pin</text>
<text x="56.3" y="140.8">TX2+</text>
<text x="56.3" y="138.3">TX2-</text>
<text x="118.1" y="139">680R</text>
<text x="164.4" y="143.6">R4</text>
<text x="172.7" y="139.5">ON</text>
<text x="178.2" y="143.3" transform="rotate(-90 178.2 143.3)">GND</text>
<text x="360.6" y="141.3">R12</text>
<text x="360.8" y="142.8">22k</text>
<text x="45.6" y="149.1" transform="rotate(-90 45.6 149.1)">SHIELD</text>
<text x="53.2" y="149.1" transform="rotate(-90 53.2 149.1)">GND</text>
<text x="56.2" y="145.9">SBU1</text>
<text x="56.2" y="148.4">SBU2</text>
<text x="163.5" y="145.1">22k</text>
<text x="68.2" y="155.8">FB3</text>
<text x="175.3" y="153.1">GND</text>
<text x="363.2" y="150.2">GND</text>
<text x="370.1" y="150.2">GND</text>
<text x="64.2" y="162.2">120R/0.55A</text>
<text x="270.9" y="164.7">VCC</text>
<text x="53.5" y="171">C1</text>
<text x="60.1" y="171">10nF</text>
<text x="79.5" y="168.5">GND</text>
<text x="260.4" y="169.5">C6</text>
<text x="266.2" y="169.5">100nF</text>
<text x="57.3" y="177.6">R1</text>
<text x="253.2" y="177.4">GND</text>
<text x="56.7" y="182.2">10K</text>
<text x="56.8" y="185">FB1</text>
<text x="248.1" y="184.7">TMUX1574RSVR</text>
<text x="254.2" y="182.8">U3</text>
<text x="52.8" y="191.4">120R/0.55A</text>
<text x="63" y="196.4">GND</text>
<text x="270.8" y="229.2">GND</text>
</g>
<g font-size="1.8" fill="#0000c2">
<text x="201.2" y="24.9">Buffers</text>
<text x="201.2" y="26.9">If</text>
<text x="203.7" y="26.9">using</text>
<text x="209.1" y="24.9">VBUS</text>
<text x="209.9" y="26.9">stronger</text>
<text x="215.2" y="24.9">CC pull-up</text>
<text x="219" y="26.9">pull-ups</text>
<text x="227.6" y="24.9">to</text>
<text x="228.7" y="26.9">then</text>
<text x="230.6" y="24.9">VCC logic:</text>
<text x="233.9" y="26.9">spec,</text>
<text x="240.1" y="26.9">this</text>
<text x="241.8" y="24.9">https://tinyurl.com/2drtzrez</text>
<text x="244.7" y="26.9">could</text>
<text x="251.1" y="26.9">be</text>
<text x="254.5" y="26.9">simplified.</text>
<text x="265.6" y="26.9">Remember</text>
<text x="276.6" y="26.9">VBUS</text>
<text x="282.7" y="26.9">level</text>
<text x="288.4" y="26.9">needs</text>
<text x="295" y="26.9">to</text>
<text x="298.1" y="26.9">be</text>
<text x="301.5" y="26.9">buffered</text>
<text x="310.5" y="26.9">to</text>
<text x="313.6" y="26.9">VCC somehow.</text>
<text x="279.4" y="49.5">Debug</text>
<text x="286.4" y="49.5">interface</text>
<text x="296" y="49.5">when</text>
<text x="301.8" y="49.5">both</text>
<text x="307.2" y="49.5">CC pulled</text>
<text x="317.9" y="49.5">high</text>
<text x="323.2" y="49.5">with</text>
<text x="328.1" y="49.5">Minnow</text>
<text x="336.1" y="49.5">DAM tool</text>
<text x="97" y="126">VCC source</text>
<text x="109.3" y="126">or</text>
<text x="112.4" y="126">just</text>
<text x="117.1" y="126">logic</text>
<text x="122.9" y="126">reference</text>
<text x="133" y="126">on</text>
<text x="136.4" y="126">SBUS</text>
<text x="97" y="128">Minnow</text>
<text x="105" y="128">expects</text>
<text x="113.4" y="128">source</text>
<text x="120.9" y="128">by</text>
<text x="124.1" y="128">default</text>
<text x="132" y="128">but</text>
<text x="138.9" y="128">10uA</text>
<text x="321.1" y="132.6">RX+:</text>
<text x="321.3" y="134.9">RX-:</text>
<text x="326.9" y="132.6">Designer</text>
<text x="327.1" y="134.9">Designer</text>
<text x="336.2" y="132.6">can</text>
<text x="336.5" y="134.9">can</text>
<text x="340.8" y="132.6">SWO or</text>
<text x="341" y="134.9">~{NRST}</text>
<text x="347" y="134.9">or</text>
<text x="349" y="132.6">UART_TXD</text>
<text x="350.1" y="134.9">UART_RXD</text>
<text x="192.5" y="201.7">Could</text>
<text x="199.1" y="201.7">connect</text>
<text x="207.7" y="201.7">these</text>
<text x="213.9" y="201.7">to</text>
<text x="217" y="201.7">accssory</text>
<text x="226.4" y="201.7">mode</text>
<text x="232.7" y="201.7">pins</text>
</g>
<g font-size="1.8" fill="#a90000">
<text x="122.4" y="42.9" transform="rotate(-90 122.4 42.9)">4</text>
<text x="236.3" y="46.7">3</text>
<text x="236.3" y="51.8">2</text>
<text x="249" y="49.3">1</text>
<text x="109.5" y="54.3">3</text>
<text x="129.8" y="54.3">2</text>
<text x="122.4" y="63.2" transform="rotate(-90 122.4 63.2)">1</text>
<text x="196.6" y="63.1" transform="rotate(-90 196.6 63.1)">8</text>
<text x="295.7" y="70.9">1</text>
<text x="307.6" y="66.7" transform="rotate(-90 307.6 66.7)">6</text>
<text x="196.6" y="74.5" transform="rotate(-90 196.6 74.5)">4</text>
<text x="295.7" y="75.9">2</text>
<text x="316" y="73.4">4</text>
<text x="307.6" y="82" transform="rotate(-90 307.6 82)">3</text>
<text x="63.8" y="88.9">A4</text>
<text x="236" y="87.6">5</text>
<text x="63.8" y="94">A5</text>
<text x="236" y="92.7">6</text>
<text x="248.7" y="90.2">7</text>
<text x="63.7" y="96.5">B5</text>
<text x="63.8" y="101.6">A7</text>
<text x="63.7" y="104.1">B7</text>
<text x="63.8" y="106.7">A6</text>
<text x="63.7" y="109.2">B6</text>
<text x="63.1" y="114.3">B10</text>
<text x="63.1" y="116.8">B11</text>
<text x="63.8" y="124.5">A2</text>
<text x="63.8" y="121.9">A3</text>
<text x="377.1" y="121.9">1</text>
<text x="377.1" y="124.5">2</text>
<text x="63.2" y="129.5">A10</text>
<text x="173.8" y="126.7">1</text>
<text x="178.9" y="126.7">2</text>
<text x="377.1" y="127">3</text>
<text x="377.1" y="129.5">4</text>
<text x="63.2" y="132.1">A11</text>
<text x="63.7" y="137.2">B3</text>
<text x="170.2" y="135.9">4</text>
<text x="182.9" y="135.9">1</text>
<text x="377.1" y="132.1">5</text>
<text x="377.1" y="134.6">6</text>
<text x="377.1" y="137.2">7</text>
<text x="63.7" y="139.7">B2</text>
<text x="105.7" y="138.1">1</text>
<text x="112.2" y="139.4" transform="rotate(-90 112.2 139.4)">2</text>
<text x="113.3" y="138.1">3</text>
<text x="170.2" y="138.4">3</text>
<text x="377.1" y="139.7">8</text>
<text x="63.7" y="147.3">B8</text>
<text x="63.8" y="144.8">A8</text>
<text x="177" y="145.7" transform="rotate(-90 177 145.7)">2</text>
<text x="44.4" y="154" transform="rotate(-90 44.4 154)">S1</text>
<text x="52.1" y="153.9" transform="rotate(-90 52.1 153.9)">A1</text>
</g>
<g font-size="1.8" fill="#0f0f0f">
<text x="229.7" y="46.6">CC1</text>
<text x="258" y="49.2">CC1_AMP</text>
<text x="57.4" y="78.6">VBUS_CONN</text>
<text x="229.5" y="87.5">CC2</text>
<text x="117.9" y="93.9">CC1</text>
<text x="257.7" y="90.1">CC2_AMP</text>
<text x="117.9" y="96.4">CC2</text>
<text x="80.3" y="114.2">RX-</text>
<text x="80.3" y="116.7">RX+</text>
<text x="80.3" y="124.4">TX+</text>
<text x="80.3" y="121.8">TX-</text>
<text x="73.2" y="129.4">RX-</text>
<text x="73.2" y="132">RX+</text>
<text x="73.2" y="137.1">TX-</text>
<text x="93.8" y="135.8">VTARGET</text>
<text x="191.8" y="135.8">VTARGET</text>
<text x="73.2" y="139.6">TX+</text>
<text x="80.3" y="144.7">SBU</text>
<text x="54.9" y="158.4">USB_GND</text>
<text x="44.4" y="164" transform="rotate(-90 44.4 164)">SHIELD</text>
<text x="230.7" y="210">TX+</text>
<text x="230.4" y="215">RX+</text>
<text x="230.7" y="212.5">TX-</text>
<text x="230.4" y="217.6">RX-</text>
</g>
<g font-size="1.8" fill="#725600">
<text x="89.3" y="53.2">USB_D-</text>
<text x="143.2" y="53.2">USB_D+</text>
<text x="328.9" y="74.5">DAM_EN</text>
<text x="72.8" y="107.8">USB_D+</text>
<text x="72.8" y="105.3">USB_D-</text>
<text x="368" y="130.7">SWCLK</text>
<text x="368.4" y="128.1">SWDIO</text>
<text x="129.2" y="137">DAM_EN</text>
<text x="364.4" y="135.7">~{NRST}/RXD</text>
<text x="365.5" y="133.2">SWO/TXD</text>
<text x="153.1" y="139.5">DAM_EN</text>
<text x="356.5" y="138.3">~{EN}</text>
<text x="230.6" y="190.9">~{EN}</text>
<text x="225.8" y="193.4">DAM_EN</text>
<text x="281.9" y="203.6">SWO/TXD</text>
<text x="281.9" y="198.5">SWDIO</text>
<text x="281.9" y="201">SWCLK</text>
<text x="281.9" y="206.1">~{NRST}/RXD</text>
</g>
<g font-size="1.4" fill="#a90000">
<text x="241.7" y="189.7">13</text>
<text x="267.1" y="187.2">14</text>
<text x="241.7" y="192.3">15</text>
<text x="241.7" y="197.4">16</text>
<text x="267.6" y="197.4">2</text>
<text x="242.2" y="199.9">3</text>
<text x="242.2" y="202.4">9</text>
<text x="267.6" y="199.9">5</text>
<text x="267.6" y="202.4">7</text>
<text x="241.7" y="205">12</text>
<text x="267.1" y="205">10</text>
<text x="242.2" y="210.1">1</text>
<text x="242.2" y="212.6">4</text>
<text x="242.2" y="215.1">8</text>
<text x="241.7" y="217.7">11</text>
<text x="267.6" y="220.2">6</text>
</g>
<g font-size="1.4" fill="#006464">
<text x="246.4" y="190.7">~{EN}</text>
<text x="261.5" y="188.2">VDD</text>
<text x="246.4" y="193.3">SEL</text>
<text x="246.4" y="198.3">S1A</text>
<text x="246.4" y="200.9">S2A</text>
<text x="246.4" y="203.4">S3A</text>
<text x="262.4" y="198.3">D1</text>
<text x="262.4" y="200.9">D2</text>
<text x="262.4" y="203.4">D3</text>
<text x="246.4" y="206">S4A</text>
<text x="262.4" y="206">D4</text>
<text x="246.4" y="211">S1B</text>
<text x="246.4" y="213.6">S2B</text>
<text x="246.4" y="218.7">S4B</text>
<text x="246.4" y="216.1">S3B</text>
<text x="261.3" y="221.2">GND</text>
</g>
</svg>
